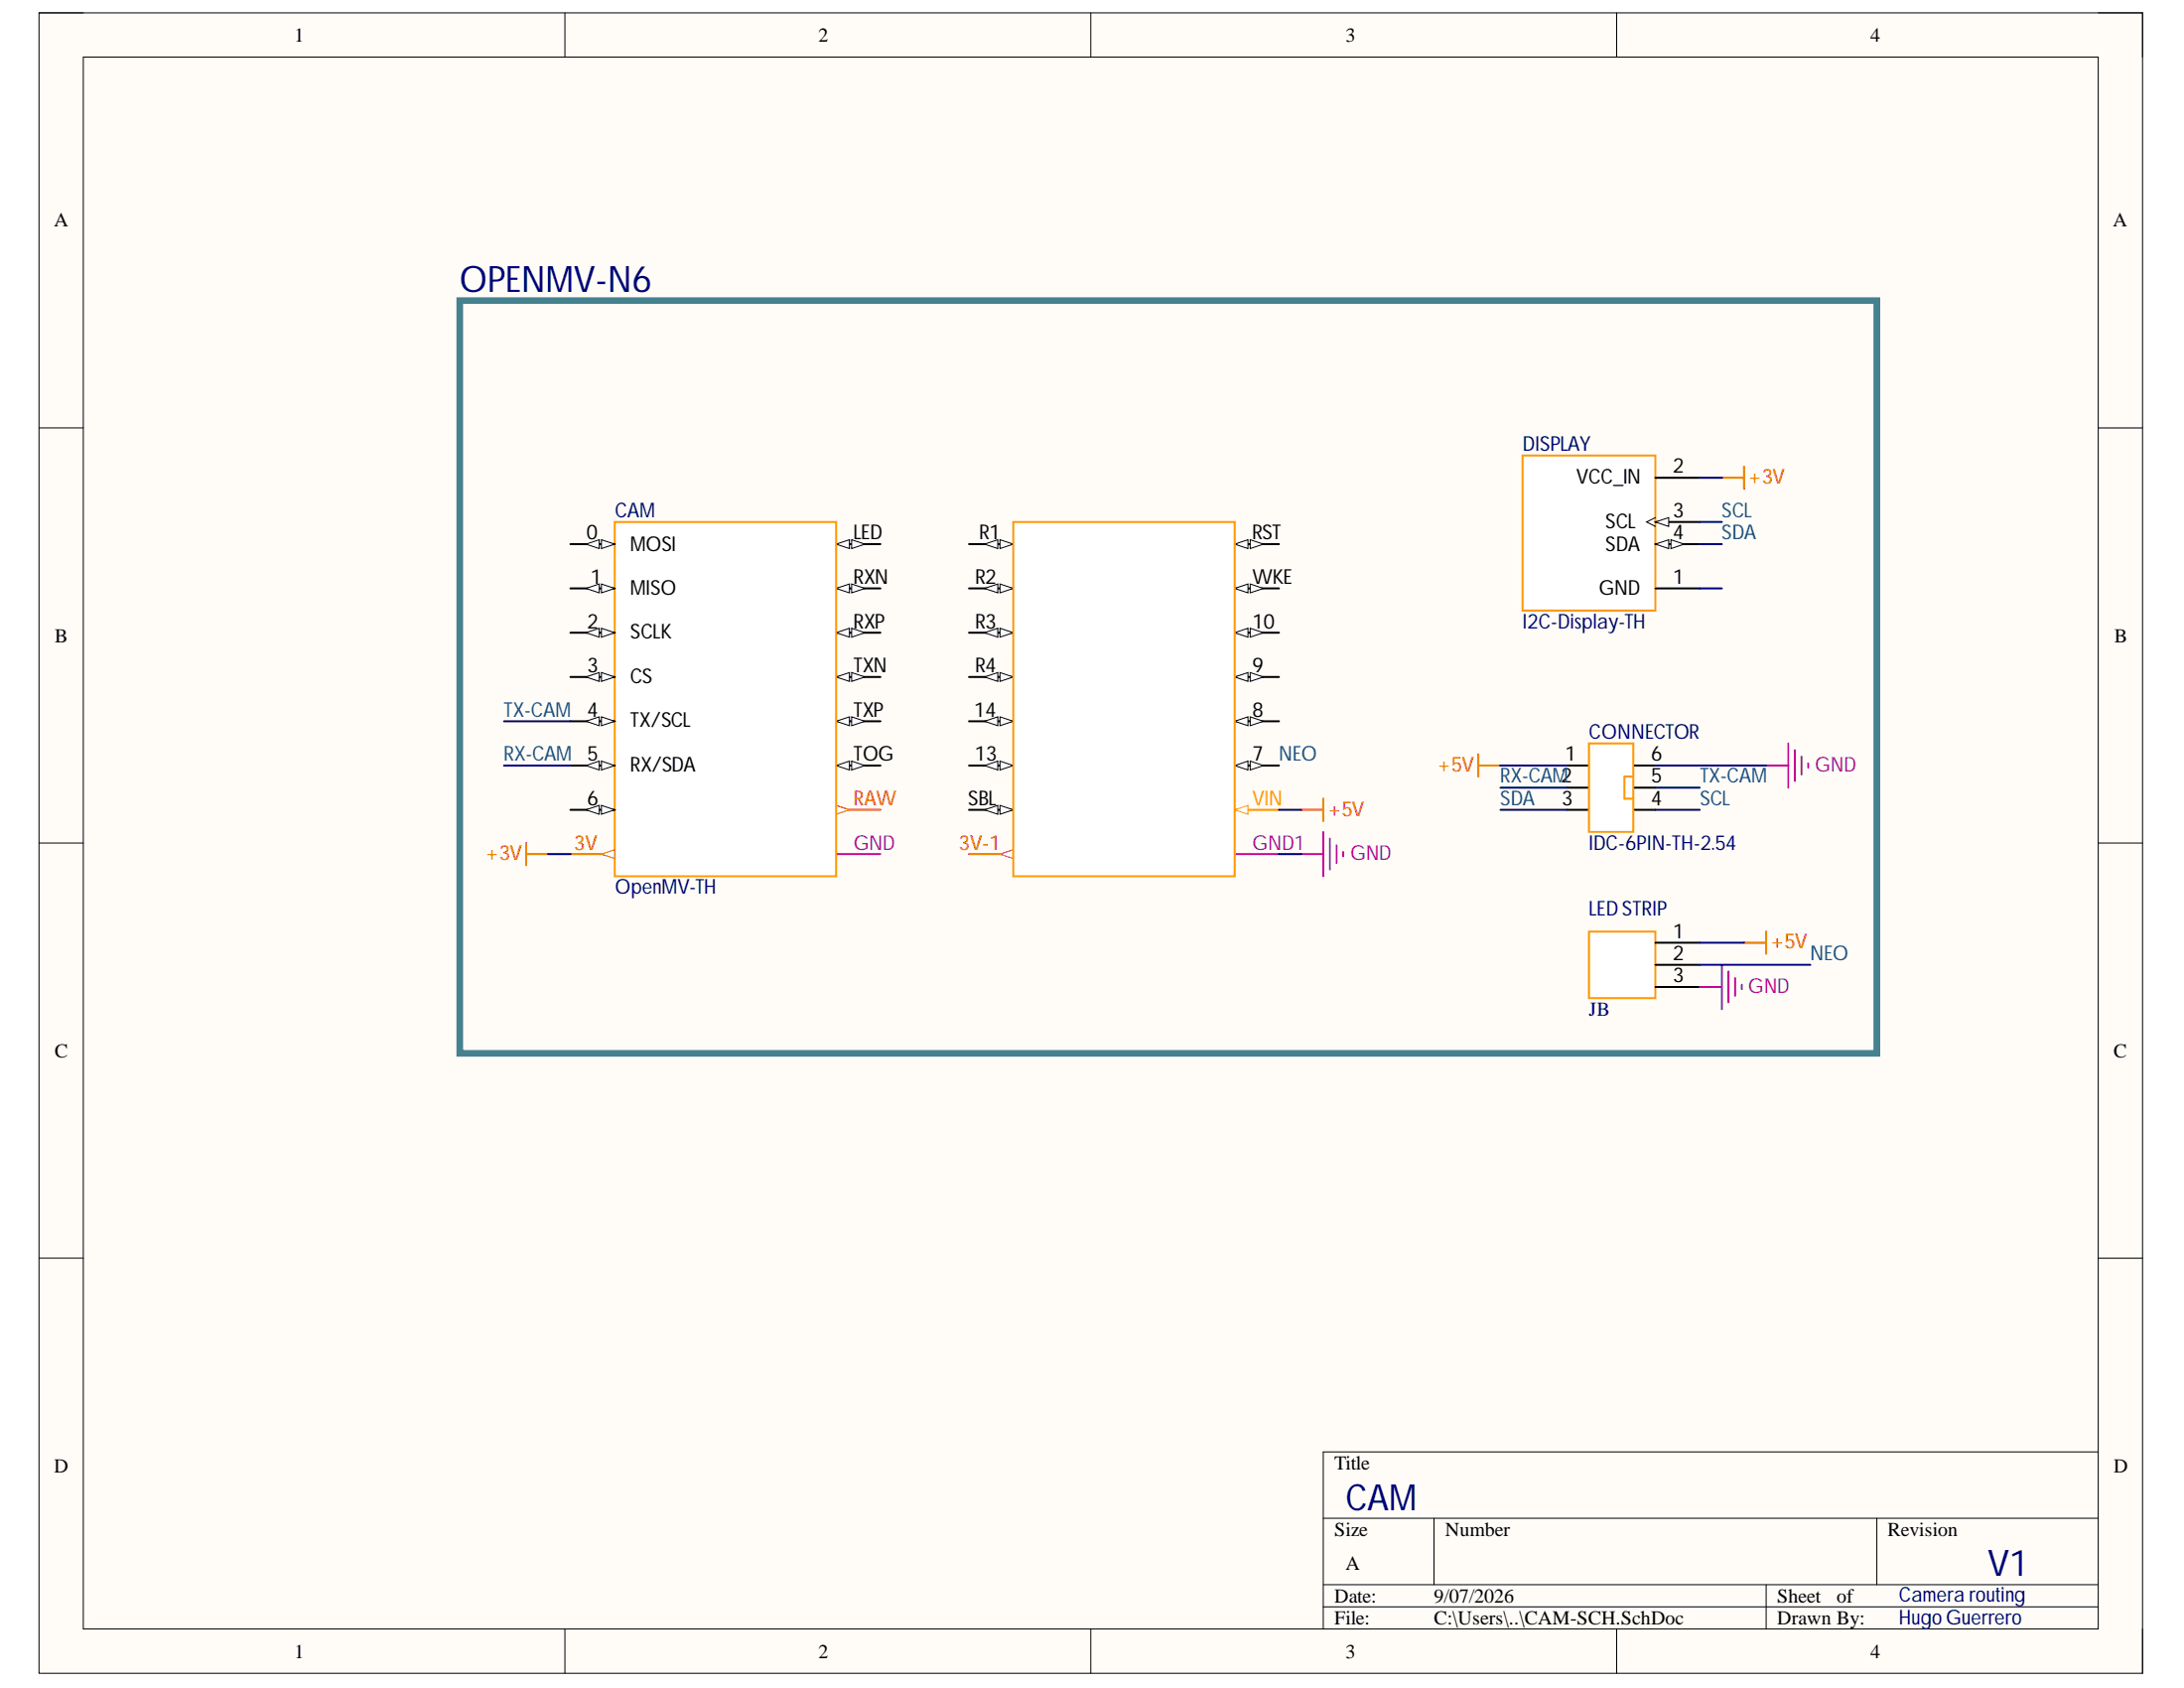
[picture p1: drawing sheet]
<svg xmlns="http://www.w3.org/2000/svg" width="279mm" height="216mm" viewBox="0 0 279 216" stroke-linecap="round" stroke-linejoin="round" font-family="sans-serif">
<path d="M5 1.6h269.1v212.4h-269.1z" fill-rule="evenodd" fill="#fffcf8"/>
<path d="M5 1.6h269.1v212.4h-269.1z" fill="none" stroke="#000" stroke-width=".13"/>
<path d="M10.7 7.3h257.7v201.1h-257.7z" fill-rule="evenodd" fill="#fffcf8"/>
<g fill="none" stroke="#000" stroke-width=".13">
<path d="M5 1.6h5.7M10.7 7.3h257.7v201.1h-257.7zM72.3 1.6v5.7M139.5 1.6v5.7M206.8 1.6v5.7M268.4 1.6h5.7v5.7M5 54.7h5.7M268.4 54.7h5.7M5 107.8h5.7M268.4 107.8h5.7M5 160.9h5.7M268.4 160.9h5.7"/>
<path d="M169.3 194.2h99.1M183.5 194.2v8.5M240.1 194.2v8.5M268.4 185.7h-99.1v22.7M72.3 208.4v5.6M139.5 208.4v5.6M169.3 202.7h99.1M169.3 205.5h99.1M206.8 208.4v5.6M225.9 202.7v5.7M274.1 208.4v5.6"/>
</g>
<path d="M158 97.9h5.6" fill="none" stroke="#000" stroke-width=".25"/>
<path d="M158 97.9l1.7-.6v1.2z" fill="#f8fcff"/>
<path d="M158 97.9l1.7-.6v1.2z" fill="none" stroke="#000" stroke-width=".13"/>
<path d="M159.9 97.3l1.7 .6-1.7 .6z" fill="#f8fcff"/>
<path d="M159.9 97.3l1.7 .6-1.7 .6z" fill="none" stroke="#000" stroke-width=".13"/>
<path d="M158 92.3h5.6" fill="none" stroke="#000" stroke-width=".25"/>
<path d="M158 92.3l1.7-.6v1.1z" fill="#f8fcff"/>
<path d="M158 92.3l1.7-.6v1.1z" fill="none" stroke="#000" stroke-width=".13"/>
<path d="M159.9 91.7l1.7 .6-1.7 .5z" fill="#f8fcff"/>
<path d="M159.9 91.7l1.7 .6-1.7 .5z" fill="none" stroke="#000" stroke-width=".13"/>
<path d="M158 86.6h5.6" fill="none" stroke="#000" stroke-width=".25"/>
<path d="M158 86.6l1.7-.6v1.2z" fill="#f8fcff"/>
<path d="M158 86.6l1.7-.6v1.2z" fill="none" stroke="#000" stroke-width=".13"/>
<path d="M159.9 86l1.7 .6-1.7 .6z" fill="#f8fcff"/>
<path d="M159.9 86l1.7 .6-1.7 .6z" fill="none" stroke="#000" stroke-width=".13"/>
<path d="M158 80.9h5.6" fill="none" stroke="#000" stroke-width=".25"/>
<path d="M158 80.9l1.7-.5v1.1z" fill="#f8fcff"/>
<path d="M158 80.9l1.7-.5v1.1z" fill="none" stroke="#000" stroke-width=".13"/>
<path d="M159.9 80.4l1.7 .5-1.7 .6z" fill="#f8fcff"/>
<path d="M159.9 80.4l1.7 .5-1.7 .6z" fill="none" stroke="#000" stroke-width=".13"/>
<path d="M158 75.3h5.6" fill="none" stroke="#000" stroke-width=".25"/>
<path d="M158 75.3l1.7-.6v1.1z" fill="#f8fcff"/>
<path d="M158 75.3l1.7-.6v1.1z" fill="none" stroke="#000" stroke-width=".13"/>
<path d="M159.9 74.7l1.7 .6-1.7 .5z" fill="#f8fcff"/>
<path d="M159.9 74.7l1.7 .6-1.7 .5z" fill="none" stroke="#000" stroke-width=".13"/>
<path d="M124 97.9h5.6" fill="none" stroke="#000" stroke-width=".25"/>
<path d="M127.9 97.3l1.7 .6-1.7 .6z" fill="#f8fcff"/>
<path d="M127.9 97.3l1.7 .6-1.7 .6z" fill="none" stroke="#000" stroke-width=".13"/>
<path d="M125.9 97.9l1.7-.6v1.2z" fill="#f8fcff"/>
<path d="M125.9 97.9l1.7-.6v1.2z" fill="none" stroke="#000" stroke-width=".13"/>
<path d="M124 92.3h5.6" fill="none" stroke="#000" stroke-width=".25"/>
<path d="M127.9 91.7l1.7 .6-1.7 .5z" fill="#f8fcff"/>
<path d="M127.9 91.7l1.7 .6-1.7 .5z" fill="none" stroke="#000" stroke-width=".13"/>
<path d="M125.9 92.3l1.7-.6v1.1z" fill="#f8fcff"/>
<path d="M125.9 92.3l1.7-.6v1.1z" fill="none" stroke="#000" stroke-width=".13"/>
<path d="M107 69.6h5.6" fill="none" stroke="#000" stroke-width=".25"/>
<path d="M107 69.6l1.7-.6v1.2z" fill="#f8fcff"/>
<path d="M107 69.6l1.7-.6v1.2z" fill="none" stroke="#000" stroke-width=".13"/>
<path d="M108.9 69l1.8 .6-1.8 .6z" fill="#f8fcff"/>
<path d="M108.9 69l1.8 .6-1.8 .6z" fill="none" stroke="#000" stroke-width=".13"/>
<path d="M107 75.3h5.6" fill="none" stroke="#000" stroke-width=".25"/>
<path d="M107 75.3l1.7-.6v1.1z" fill="#f8fcff"/>
<path d="M107 75.3l1.7-.6v1.1z" fill="none" stroke="#000" stroke-width=".13"/>
<path d="M108.9 74.7l1.8 .6-1.8 .5z" fill="#f8fcff"/>
<path d="M108.9 74.7l1.8 .6-1.8 .5z" fill="none" stroke="#000" stroke-width=".13"/>
<path d="M107 80.9h5.6" fill="none" stroke="#000" stroke-width=".25"/>
<path d="M107 80.9l1.7-.5v1.1z" fill="#f8fcff"/>
<path d="M107 80.9l1.7-.5v1.1z" fill="none" stroke="#000" stroke-width=".13"/>
<path d="M108.9 80.4l1.8 .5-1.8 .6z" fill="#f8fcff"/>
<path d="M108.9 80.4l1.8 .5-1.8 .6z" fill="none" stroke="#000" stroke-width=".13"/>
<path d="M107 86.6h5.6" fill="none" stroke="#000" stroke-width=".25"/>
<path d="M107 86.6l1.7-.6v1.2z" fill="#f8fcff"/>
<path d="M107 86.6l1.7-.6v1.2z" fill="none" stroke="#000" stroke-width=".13"/>
<path d="M108.9 86l1.8 .6-1.8 .6z" fill="#f8fcff"/>
<path d="M108.9 86l1.8 .6-1.8 .6z" fill="none" stroke="#000" stroke-width=".13"/>
<path d="M107 97.9h5.6" fill="none" stroke="#000" stroke-width=".25"/>
<path d="M107 97.9l1.7-.6v1.2z" fill="#f8fcff"/>
<path d="M107 97.9l1.7-.6v1.2z" fill="none" stroke="#000" stroke-width=".13"/>
<path d="M108.9 97.3l1.8 .6-1.8 .6z" fill="#f8fcff"/>
<path d="M108.9 97.3l1.8 .6-1.8 .6z" fill="none" stroke="#000" stroke-width=".13"/>
<path d="M107 103.6h5.6" fill="none" stroke="#f00" stroke-width=".25"/>
<path d="M107 103l1.7 .6-1.7 .5z" fill="#f8fcff"/>
<path d="M107 103l1.7 .6-1.7 .5z" fill="none" stroke="#f00" stroke-width=".13"/>
<path d="M107 109.2h5.6" fill="none" stroke="#90f" stroke-width=".25"/>
<path d="M107 92.3h5.6" fill="none" stroke="#000" stroke-width=".25"/>
<path d="M107 92.3l1.7-.6v1.1z" fill="#f8fcff"/>
<path d="M107 92.3l1.7-.6v1.1z" fill="none" stroke="#000" stroke-width=".13"/>
<path d="M108.9 91.7l1.8 .6-1.8 .5z" fill="#f8fcff"/>
<path d="M108.9 91.7l1.8 .6-1.8 .5z" fill="none" stroke="#000" stroke-width=".13"/>
<path d="M124 86.6h5.6" fill="none" stroke="#000" stroke-width=".25"/>
<path d="M127.9 86l1.7 .6-1.7 .6z" fill="#f8fcff"/>
<path d="M127.9 86l1.7 .6-1.7 .6z" fill="none" stroke="#000" stroke-width=".13"/>
<path d="M125.9 86.6l1.7-.6v1.2z" fill="#f8fcff"/>
<path d="M125.9 86.6l1.7-.6v1.2z" fill="none" stroke="#000" stroke-width=".13"/>
<path d="M124 80.9h5.6" fill="none" stroke="#000" stroke-width=".25"/>
<path d="M127.9 80.4l1.7 .5-1.7 .6z" fill="#f8fcff"/>
<path d="M127.9 80.4l1.7 .5-1.7 .6z" fill="none" stroke="#000" stroke-width=".13"/>
<path d="M125.9 80.9l1.7-.5v1.1z" fill="#f8fcff"/>
<path d="M125.9 80.9l1.7-.5v1.1z" fill="none" stroke="#000" stroke-width=".13"/>
<path d="M124 75.3h5.6" fill="none" stroke="#000" stroke-width=".25"/>
<path d="M127.9 74.7l1.7 .6-1.7 .5z" fill="#f8fcff"/>
<path d="M127.9 74.7l1.7 .6-1.7 .5z" fill="none" stroke="#000" stroke-width=".13"/>
<path d="M125.9 75.3l1.7-.6v1.1z" fill="#f8fcff"/>
<path d="M125.9 75.3l1.7-.6v1.1z" fill="none" stroke="#000" stroke-width=".13"/>
<path d="M124 69.6h5.6" fill="none" stroke="#000" stroke-width=".25"/>
<path d="M127.9 69l1.7 .6-1.7 .6z" fill="#f8fcff"/>
<path d="M127.9 69l1.7 .6-1.7 .6z" fill="none" stroke="#000" stroke-width=".13"/>
<path d="M125.9 69.6l1.7-.6v1.2z" fill="#f8fcff"/>
<path d="M125.9 69.6l1.7-.6v1.2z" fill="none" stroke="#000" stroke-width=".13"/>
<path d="M124 109.2h5.6" fill="none" stroke="#f00" stroke-width=".25"/>
<path d="M127.9 109.2l1.7-.5v1.1z" fill="#f8fcff"/>
<path d="M127.9 109.2l1.7-.5v1.1z" fill="none" stroke="#f00" stroke-width=".13"/>
<path d="M124 103.6h5.6" fill="none" stroke="#000" stroke-width=".25"/>
<path d="M127.9 103l1.7 .6-1.7 .5z" fill="#f8fcff"/>
<path d="M127.9 103l1.7 .6-1.7 .5z" fill="none" stroke="#000" stroke-width=".13"/>
<path d="M125.9 103.6l1.7-.6v1.1z" fill="#f8fcff"/>
<path d="M125.9 103.6l1.7-.6v1.1z" fill="none" stroke="#000" stroke-width=".13"/>
<path d="M158 69.6h5.6" fill="none" stroke="#000" stroke-width=".25"/>
<path d="M158 69.6l1.7-.6v1.2z" fill="#f8fcff"/>
<path d="M158 69.6l1.7-.6v1.2z" fill="none" stroke="#000" stroke-width=".13"/>
<path d="M159.9 69l1.7 .6-1.7 .6z" fill="#f8fcff"/>
<path d="M159.9 69l1.7 .6-1.7 .6z" fill="none" stroke="#000" stroke-width=".13"/>
<path d="M158 109.2h5.6" fill="none" stroke="#90f" stroke-width=".25"/>
<path d="M158 103.6h5.6" fill="none" stroke="#f90" stroke-width=".25"/>
<path d="M158 103.6l1.7-.6v1.1z" fill="#f8fcff"/>
<path d="M158 103.6l1.7-.6v1.1z" fill="none" stroke="#f90" stroke-width=".13"/>
<path d="M78.6 66.8h28.4v45.3h-28.4z" fill-rule="evenodd" fill="#fff"/>
<path d="M78.6 66.8h28.4v45.3h-28.4z" fill="none" stroke="#f90" stroke-width=".25"/>
<path d="M129.6 66.8h28.4v45.3h-28.4z" fill-rule="evenodd" fill="#fff"/>
<path d="M129.6 66.8h28.4v45.3h-28.4z" fill="none" stroke="#f90" stroke-width=".25"/>
<path d="M73 69.6h5.6" fill="none" stroke="#000" stroke-width=".25"/>
<path d="M76.9 69l1.7 .6-1.7 .6z" fill="#f8fcff"/>
<path d="M76.9 69l1.7 .6-1.7 .6z" fill="none" stroke="#000" stroke-width=".13"/>
<path d="M75 69.6l1.7-.6v1.2z" fill="#f8fcff"/>
<path d="M75 69.6l1.7-.6v1.2z" fill="none" stroke="#000" stroke-width=".13"/>
<path d="M73 75.3h5.6" fill="none" stroke="#000" stroke-width=".25"/>
<path d="M76.9 74.7l1.7 .6-1.7 .5z" fill="#f8fcff"/>
<path d="M76.9 74.7l1.7 .6-1.7 .5z" fill="none" stroke="#000" stroke-width=".13"/>
<path d="M75 75.3l1.7-.6v1.1z" fill="#f8fcff"/>
<path d="M75 75.3l1.7-.6v1.1z" fill="none" stroke="#000" stroke-width=".13"/>
<path d="M73 80.9h5.6" fill="none" stroke="#000" stroke-width=".25"/>
<path d="M76.9 80.4l1.7 .5-1.7 .6z" fill="#f8fcff"/>
<path d="M76.9 80.4l1.7 .5-1.7 .6z" fill="none" stroke="#000" stroke-width=".13"/>
<path d="M75 80.9l1.7-.5v1.1z" fill="#f8fcff"/>
<path d="M75 80.9l1.7-.5v1.1z" fill="none" stroke="#000" stroke-width=".13"/>
<path d="M73 86.6h5.6" fill="none" stroke="#000" stroke-width=".25"/>
<path d="M76.9 86l1.7 .6-1.7 .6z" fill="#f8fcff"/>
<path d="M76.9 86l1.7 .6-1.7 .6z" fill="none" stroke="#000" stroke-width=".13"/>
<path d="M75 86.6l1.7-.6v1.2z" fill="#f8fcff"/>
<path d="M75 86.6l1.7-.6v1.2z" fill="none" stroke="#000" stroke-width=".13"/>
<path d="M73 92.3h5.6" fill="none" stroke="#000" stroke-width=".25"/>
<path d="M76.9 91.7l1.7 .6-1.7 .5z" fill="#f8fcff"/>
<path d="M76.9 91.7l1.7 .6-1.7 .5z" fill="none" stroke="#000" stroke-width=".13"/>
<path d="M75 92.3l1.7-.6v1.1z" fill="#f8fcff"/>
<path d="M75 92.3l1.7-.6v1.1z" fill="none" stroke="#000" stroke-width=".13"/>
<path d="M73 97.9h5.6" fill="none" stroke="#000" stroke-width=".25"/>
<path d="M76.9 97.3l1.7 .6-1.7 .6z" fill="#f8fcff"/>
<path d="M76.9 97.3l1.7 .6-1.7 .6z" fill="none" stroke="#000" stroke-width=".13"/>
<path d="M75 97.9l1.7-.6v1.2z" fill="#f8fcff"/>
<path d="M75 97.9l1.7-.6v1.2z" fill="none" stroke="#000" stroke-width=".13"/>
<path d="M73 103.6h5.6" fill="none" stroke="#000" stroke-width=".25"/>
<path d="M76.9 103l1.7 .6-1.7 .5z" fill="#f8fcff"/>
<path d="M76.9 103l1.7 .6-1.7 .5z" fill="none" stroke="#000" stroke-width=".13"/>
<path d="M75 103.6l1.7-.6v1.1z" fill="#f8fcff"/>
<path d="M75 103.6l1.7-.6v1.1z" fill="none" stroke="#000" stroke-width=".13"/>
<path d="M73 109.2h5.6" fill="none" stroke="#f00" stroke-width=".25"/>
<path d="M76.9 109.2l1.7-.5v1.1z" fill="#f8fcff"/>
<path d="M76.9 109.2l1.7-.5v1.1z" fill="none" stroke="#f00" stroke-width=".13"/>
<path d="M200.4 97.9h2.9M208.9 97.9h2.9M200.4 100.7h2.9M200.4 103.6h2.9M208.9 100.7h2.9M208.9 103.6h2.9" fill="none" stroke="#000" stroke-width=".25"/>
<path d="M203.3 95.1h5.6v11.3h-5.6z" fill-rule="evenodd" fill="#fff"/>
<path d="M203.3 95.1h5.6v11.3h-5.6zM208.9 99.3h-1.1v2.9h1.1" fill="none" stroke="#f90" stroke-width=".25"/>
<path d="M194.8 58.3h17v19.8h-17z" fill-rule="evenodd" fill="#fff"/>
<path d="M194.8 58.3h17v19.8h-17z" fill="none" stroke="#f90" stroke-width=".25"/>
<path d="M211.8 61.1h5.6M211.8 66.8h5.6" fill="none" stroke="#000" stroke-width=".25"/>
<path d="M211.8 66.8l1.7-.6v1.1z" fill="#f8fcff"/>
<path d="M211.8 66.8l1.7-.6v1.1zM211.8 66.2l-1.2 .6 1.2 .5" fill="none" stroke="#000" stroke-width=".13"/>
<path d="M211.8 69.6h5.6" fill="none" stroke="#000" stroke-width=".25"/>
<path d="M211.8 69.6l1.7-.6v1.2z" fill="#f8fcff"/>
<path d="M211.8 69.6l1.7-.6v1.2z" fill="none" stroke="#000" stroke-width=".13"/>
<path d="M213.8 69l1.7 .6-1.7 .6z" fill="#f8fcff"/>
<path d="M213.8 69l1.7 .6-1.7 .6z" fill="none" stroke="#000" stroke-width=".13"/>
<path d="M211.8 75.3h5.6" fill="none" stroke="#000" stroke-width=".25"/>
<path d="M225.9 97.9h2.9M228.8 95.1v5.6M229.6 95.9v4M230.5 96.8v2.3M231.3 97.6v.6M166.5 109.2h2.8M169.3 106.4v5.7M170.1 107.3v3.9M171 108.1v2.3M171.8 109v.5" fill="none" stroke="#90f" stroke-width=".25"/>
<path d="M223.1 59.7v2.8M220.3 61.1h2.8M189.1 96.5v2.8M189.1 97.9h2.9M67.3 107.8v2.9M67.3 109.2h2.8M166.5 103.6h2.8M169.3 102.2v2.8" fill="none" stroke="#f00" stroke-width=".25"/>
<path d="M203.3 119.2h8.5v8.5h-8.5z" fill-rule="evenodd" fill="#fff"/>
<path d="M203.3 119.2h8.5v8.5h-8.5z" fill="none" stroke="#f90" stroke-width=".25"/>
<path d="M211.8 120.6h5.6M211.8 123.4h5.6M211.8 126.2h5.6" fill="none" stroke="#000" stroke-width=".25"/>
<path d="M217.4 126.2h2.9M220.3 123.4v5.7M221.1 124.3v3.9M222 125.1v2.3M222.8 126v.5" fill="none" stroke="#90f" stroke-width=".25"/>
<path d="M225.9 119.2v2.8M223.1 120.6h2.8" fill="none" stroke="#f00" stroke-width=".25"/>
<g fill="none" stroke="#000080" stroke-width=".25">
<path d="M217.4 66.8h2.9M217.4 69.6h2.9M217.4 75.3h2.9M217.4 61.1h2.9M64.5 97.9h8.5M64.5 92.3h8.5M192 97.9h8.4M211.8 97.9h14.1M70.1 109.2h2.9M163.6 103.6h2.9M163.6 109.2h2.9M192 100.7h8.4"/>
<path d="M192 103.6h8.4M211.8 100.7h5.6M211.8 103.6h5.6M217.4 123.4h14.2M217.4 120.6h5.7"/>
</g>
<path d="M58.8 38.4h181.3v96.3h-181.3z" fill="none" stroke="#45818e" stroke-width=".85"/>
<g font-size="4.7" fill="#000080">
<text x="58.8" y="37.4">OPENMV-N6</text>
<text x="172.1" y="193.1">CAM</text>
<text x="254.3" y="201.6">V1</text>
</g>
<g font-size="2.6" fill="#000080">
<text x="194.8" y="57.7">DISPLAY</text>
<text x="78.7" y="66.1">CAM</text>
<text x="194.8" y="80.3">I2C-Display-TH</text>
<text x="203.3" y="94.5">CONNECTOR</text>
<text x="203.3" y="108.7">IDC-6PIN-TH-2.54</text>
<text x="78.7" y="114.3">OpenMV-TH</text>
<text x="203.3" y="117.1">LED STRIP</text>
<text x="242.9" y="207.8">HugoGuerrero</text>
<text x="242.9" y="204.9">Camera routing</text>
</g>
<g font-size="2.6">
<text x="201.6" y="61.9">VCC_IN</text>
<text x="214" y="60.5">2</text>
<text x="75" y="69">0</text>
<text x="80.6" y="70.4">MOSI</text>
<text x="109.2" y="69">LED</text>
<text x="125.3" y="69">R1</text>
<text x="160.2" y="69">RST</text>
<text x="205.4" y="67.6">SCL</text>
<text x="205.4" y="70.4">SDA</text>
<text x="214" y="66.1">3</text>
<text x="214" y="69">4</text>
<text x="75.5" y="74.7">1</text>
<text x="80.6" y="76.1">MISO</text>
<text x="109.2" y="74.7">RXN</text>
<text x="124.8" y="74.7">R2</text>
<text x="160.2" y="74.7">WKE</text>
<text x="204.5" y="76.1">GND</text>
<text x="214" y="74.7">1</text>
<text x="75.1" y="80.3">2</text>
<text x="80.6" y="81.7">SCLK</text>
<text x="109.2" y="80.3">RXP</text>
<text x="124.8" y="80.3">R3</text>
<text x="160.2" y="80.3">10</text>
<text x="75.1" y="86">3</text>
<text x="80.6" y="87.4">CS</text>
<text x="109.2" y="86">TXN</text>
<text x="124.8" y="86">R4</text>
<text x="160.2" y="86">9</text>
<text x="75.1" y="91.7">4</text>
<text x="80.6" y="93">TX/SCL</text>
<text x="109.2" y="91.7">TXP</text>
<text x="124.6" y="91.7">14</text>
<text x="160.2" y="91.7">8</text>
<text x="80.6" y="98.7">RX/SDA</text>
<text x="109.2" y="97.3">TOG</text>
<text x="124.7" y="97.3">13</text>
<text x="160.2" y="97.3">7</text>
<text x="200.2" y="97.3">1</text>
<text x="211.2" y="97.3">6</text>
<text x="211.2" y="100.1">5</text>
<text x="75.1" y="103">6</text>
<text x="123.8" y="103">SBL</text>
<text x="199.8" y="103">3</text>
<text x="211.2" y="103">4</text>
<text x="214" y="120">1</text>
<text x="214" y="122.8">2</text>
<text x="214" y="125.7">3</text>
</g>
<g font-size="2.6" fill="#f00">
<text x="223.6" y="61.9">+3V</text>
<text x="183.9" y="98.7">+5V</text>
<text x="109.2" y="103">RAW</text>
<text x="169.8" y="104.3">+5V</text>
<text x="62.1" y="110">+3V</text>
<text x="73.4" y="108.7">3V</text>
<text x="122.6" y="108.7">3V-1</text>
<text x="226.5" y="121.3">+5V</text>
</g>
<g font-size="2.6" fill="#0b5394">
<text x="220.3" y="69">SDA</text>
<text x="220.3" y="66.1">SCL</text>
<text x="64.5" y="91.7">TX-CAM</text>
<text x="64.5" y="97.3">RX-CAM 5</text>
<text x="163.6" y="97.3">NEO</text>
<text x="191.9" y="100.1">RX-CAM2</text>
<text x="217.5" y="100.1">TX-CAM</text>
<text x="191.9" y="103">SDA</text>
<text x="217.5" y="103">SCL</text>
<text x="231.6" y="122.8">NEO</text>
</g>
<g font-size="2.6" fill="#90f">
<text x="232.2" y="98.7">GND</text>
<text x="109.2" y="108.7">GND</text>
<text x="160.2" y="108.7">GND1</text>
<text x="172.7" y="110">GND</text>
<text x="223.6" y="127">GND</text>
</g>
<text font-size="2.6" fill="#f90" x="160.2" y="103">VIN</text>
<g font-size="2.5">
<text x="37.6" y="5.3">1</text>
<text x="104.7" y="5.3">2</text>
<text x="172.1" y="5.3">3</text>
<text x="239.3" y="5.3">4</text>
<text x="6.9" y="29">A</text>
<text x="270.3" y="29">A</text>
<text x="7" y="82.1">B</text>
<text x="270.5" y="82.1">B</text>
<text x="7" y="135.2">C</text>
<text x="270.4" y="135.2">C</text>
<text x="6.9" y="188.3">D</text>
<text x="170.7" y="188">Title</text>
<text x="270.4" y="188.3">D</text>
<text x="170.7" y="196.4">Size</text>
<text x="184.9" y="196.4">Number</text>
<text x="241.5" y="196.4">Revision</text>
<text x="172.1" y="200.7">A</text>
<text x="170.7" y="205">Date:</text>
<text x="170.7" y="207.8">File:</text>
<text x="183.5" y="205">9/07/2026</text>
<text x="183.5" y="207.8">C:\Users\..\CAM-SCH.SchDoc</text>
<text x="227.4" y="205">Sheet</text>
<text x="227.4" y="207.8">Drawn By:</text>
<text x="235" y="205">of</text>
<text x="37.6" y="212.1">1</text>
<text x="104.7" y="212.1">2</text>
<text x="172.1" y="212.1">3</text>
<text x="239.3" y="212.1">4</text>
</g>
<text font-size="2.5" fill="#000080" x="203.3" y="129.9">JB</text>
</svg>
